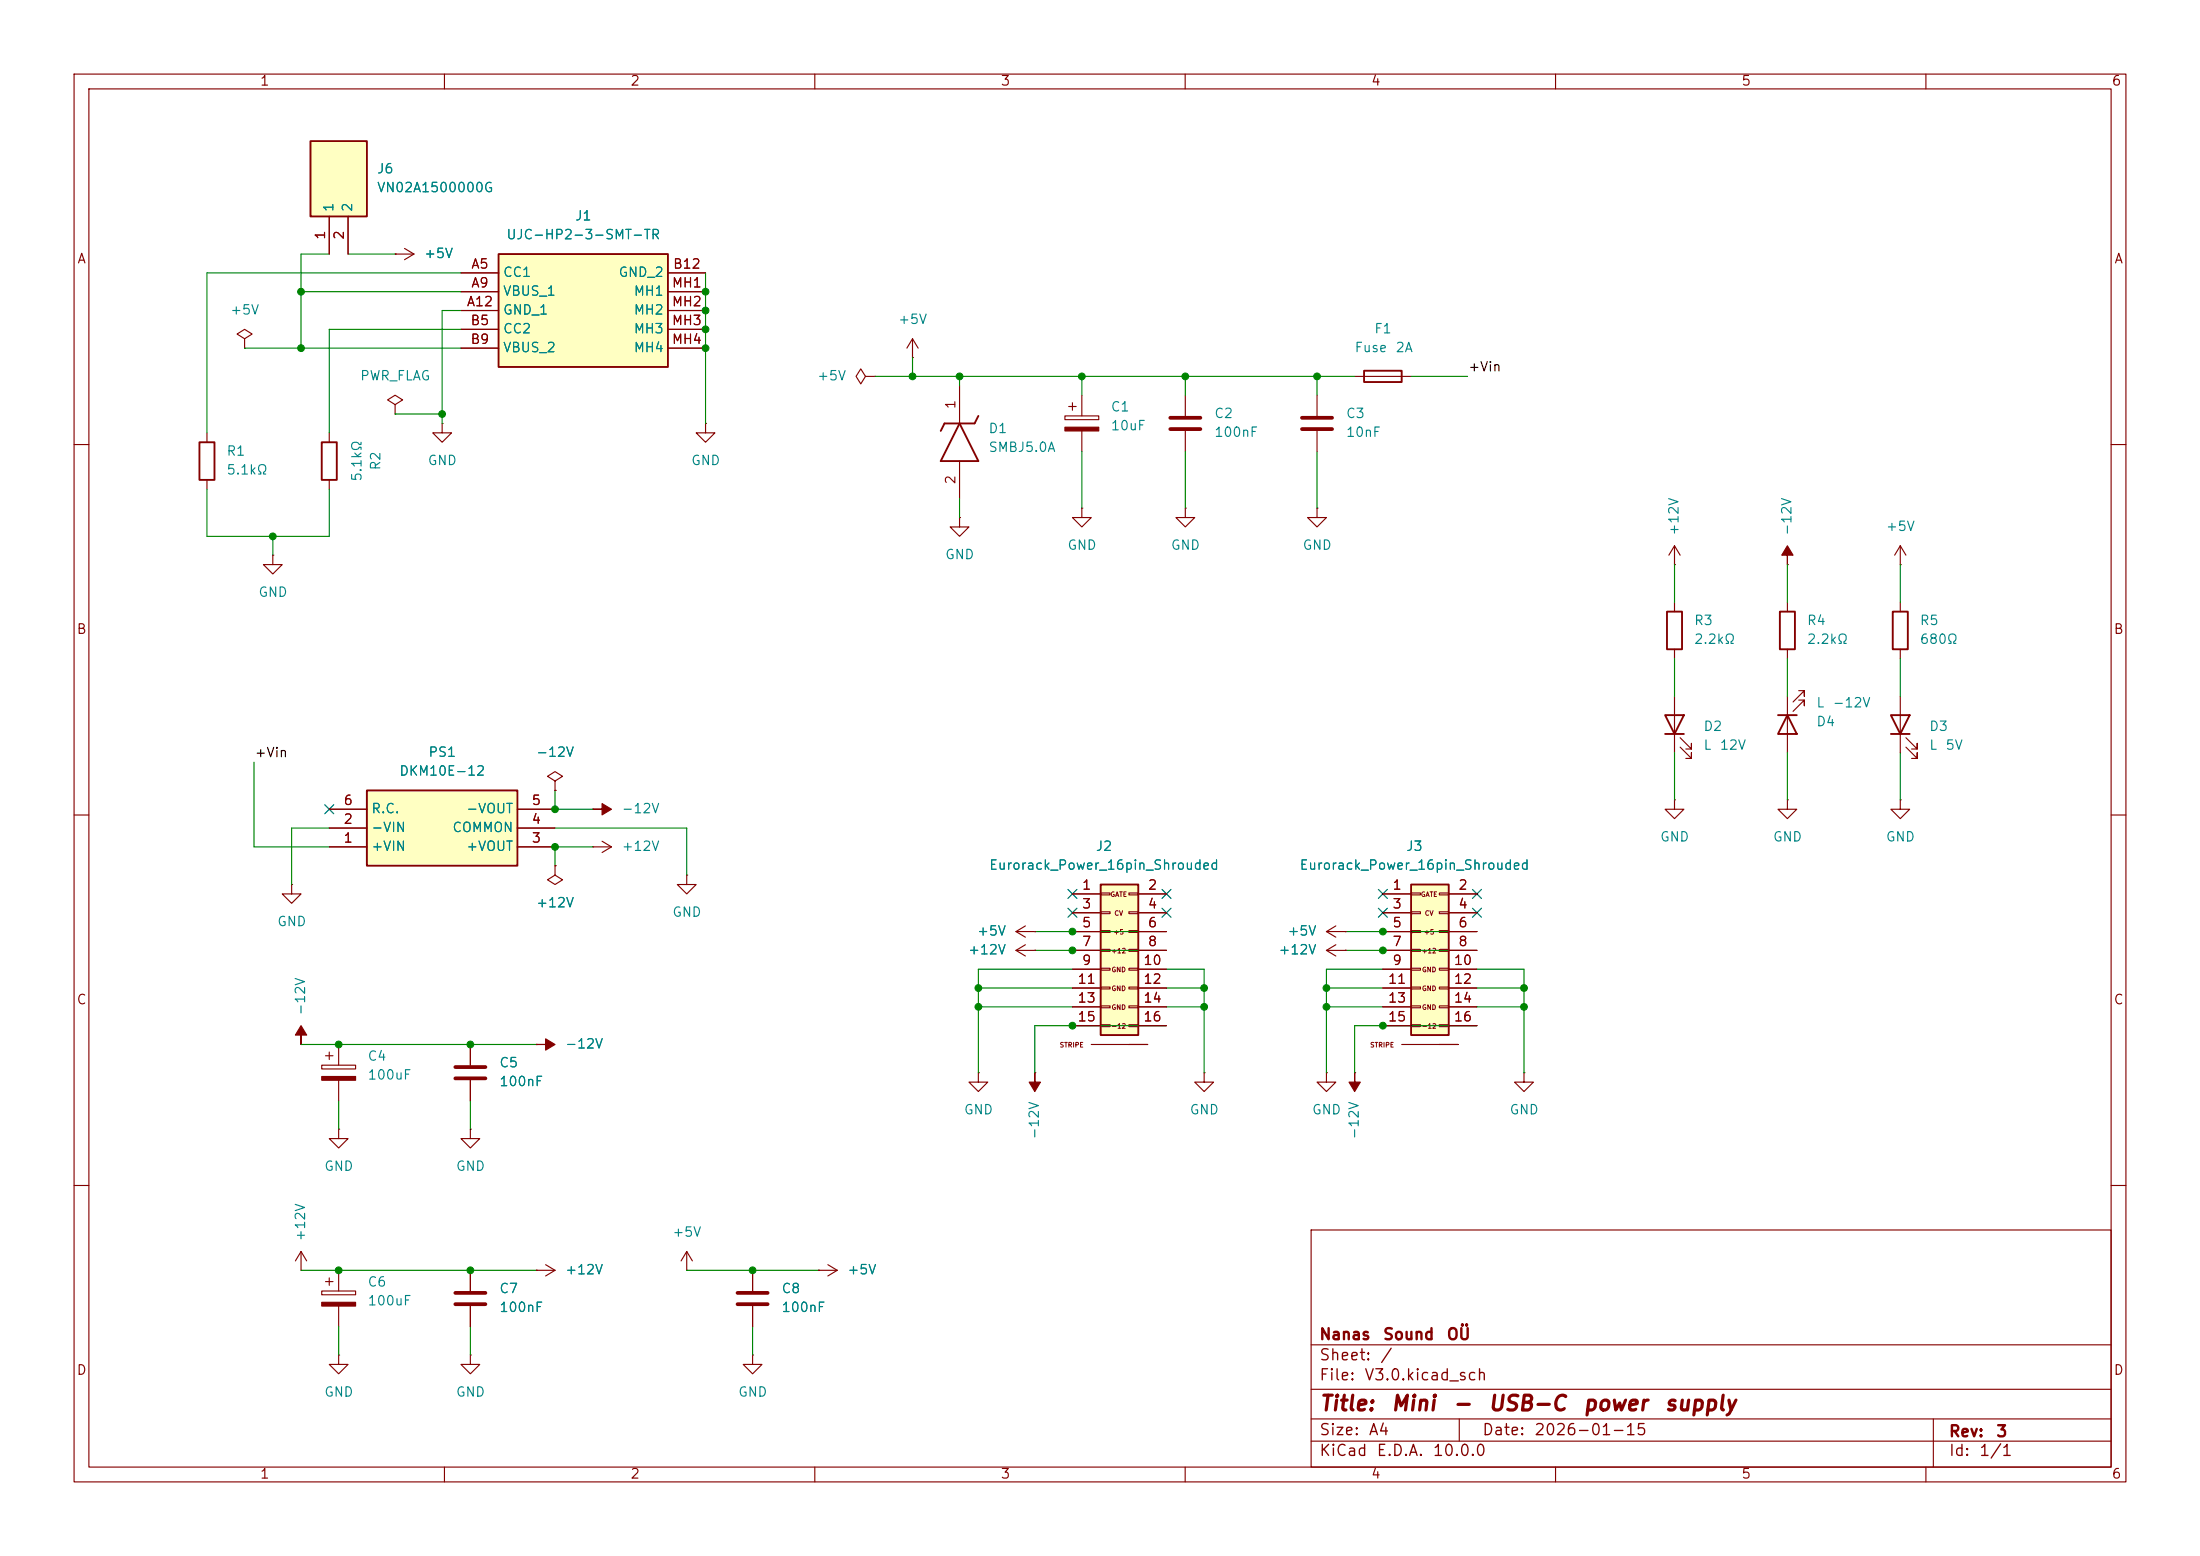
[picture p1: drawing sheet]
<svg xmlns="http://www.w3.org/2000/svg" width="297mm" height="210mm" viewBox="0 0 297 210" stroke-linecap="round" stroke-linejoin="round" font-family="sans-serif">
<g fill="none" stroke="#840000" stroke-width=".15">
<path d="M10 10h277v190h-277zM12 12h273v186h-273zM60 10v2M110 10v2M160 10v2M210 10v2M260 10v2M10 60h2M226.1 76.2h.1M226.1 73.7v2.5M226.1 73.7l.7 1.2M226.1 73.7l-.8 1.2"/>
<path d="M241.3 76.2h.1M285 60h2M226.1 81.3v1.3M226.1 87.6v1.3M226.1 94v7.6M226.8 99.6l1.5 1.5v-.8v.8h-.7M241.3 81.3v1.3M241.3 87.6v1.3M241.3 94v7.6M242.8 93.2h.8v.8v-.8l-1.5 1.5M242.8 94.5h.8v.8v-.8l-1.5 1.5M256.5 81.3v1.3"/>
<path d="M256.5 87.6v1.3M256.5 94v7.6M257.3 99.6l1.5 1.5v-.8v.8h-.7M10 110h2M80 109.2h.1M226.1 108v1.2h1.2l-1.2 1.3-1.3-1.3h1.3M226.1 108h.1M226.8 100.8l1.5 1.6v-.8v.8h-.7M241.3 108v1.2h1.3l-1.3 1.3-1.3-1.3h1.3M241.3 108h.1M256.5 108v1.2h1.3l-1.3 1.3-1.2-1.3h1.2M256.5 108h.1"/>
<path d="M257.3 100.8l1.5 1.6v-.8v.8h-.7M285 110h2M40.6 141h.1M43.4 143.8h4.6v.5h-4.6zM43.9 142.5h1.1M44.4 142v1M45.7 152.4v1.3h1.3l-1.3 1.2-1.3-1.2h1.3M45.7 152.4h.1M45.7 141v2.8M45.7 145.8v2.8M63.5 152.4v1.3h1.3l-1.3 1.2-1.3-1.2h1.3M63.5 152.4h.1"/>
<path d="M63.5 141v2.8M63.5 145.8v2.8M72.4 141h.1M132.1 144.8v1.3h1.2l-1.2 1.2-1.3-1.2h1.3M132.1 144.8h.1M139.7 144.8h.1M10 160h2M40.6 171.5h.1M40.6 168.9l.8 1.3M40.6 168.9l-.7 1.3M40.6 168.9v2.6M43.4 174.2h4.6v.6h-4.6z"/>
<path d="M43.9 173h1.1M44.4 172.5v1M45.7 171.5v2.7M45.7 176.3v2.8M63.5 171.5v2.7M63.5 176.3v2.8M72.4 171.5h.1M72.4 171.5h2.5M73.7 170.7l1.2 .8M74.9 171.5l-1.2 .7M92.7 171.5h.1M92.7 168.9l-.8 1.3"/>
<path d="M92.7 168.9l.8 1.3M92.7 168.9v2.6M101.6 171.5v2.7M101.6 176.3v2.8M110.5 171.5h.1M110.5 171.5h2.5M111.8 170.7l1.2 .8M113 171.5l-1.2 .7M177 166h108v32h-108zM285 160h2M45.7 182.9v1.3h1.3l-1.3 1.2-1.3-1.2h1.3M45.7 182.9h.1"/>
<path d="M60 198v2M63.5 182.9v1.3h1.3l-1.3 1.2-1.3-1.2h1.3M63.5 182.9h.1M101.6 182.9v1.3h1.3l-1.3 1.2-1.3-1.2h1.3M101.6 182.9h.1M110 198v2M160 198v2M177 194.5h108M177 191.5h108M177 187.5h108M177 181.5h108M197 191.5v3"/>
<path d="M210 198v2M260 198v2M261 191.5v6.5"/>
</g>
<g fill="#840000" stroke="#840000" stroke-width=".15">
<path d="M80 109.2h1.3v-.7l1.2 .7-1.2 .8v-.8z"/>
<path d="M40.6 138.4l.8 1.3h-.8v1.3v-1.3h-.7z"/>
<path d="M43.4 145.3h4.6v.5h-4.6z"/>
<path d="M241.3 73.7l.8 1.2h-.8v1.3v-1.3h-.8z"/>
<path d="M43.4 175.8h4.6v.5h-4.6z"/>
<path d="M72.4 141h1.3v-.8l1.2 .8-1.2 .7v-.7z"/>
<path d="M139.7 144.8v1.3h.8l-.8 1.2-.8-1.2h.8z"/>
</g>
<path d="M224.8 96.5h2.5l-1.2 2.6zM224.8 99.1h2.5M225 82.6h2.1v5h-2.1zM240 96.5h2.6M240.3 82.6h2v5h-2zM241.3 96.5l1.3 2.6h-2.6zM255.3 96.5h2.5l-1.3 2.6zM255.3 99.1h2.5M255.5 82.6h2.1v5h-2.1z" fill="none" stroke="#840000" stroke-width=".25"/>
<path d="M61.5 144h4M61.5 145.5h4M61.5 174.5h4M61.5 176h4M99.6 174.5h4M99.6 176h4" fill="none" stroke="#840000" stroke-width=".51"/>
<path d="M148.6 119.4h5.1v20.3h-5.1z" fill="#ffffc2"/>
<g fill="none" stroke="#840000" stroke-width=".15">
<path d="M137.2 125.7h2.5M137.2 128.3h2.5M137.2 125.7l1.2 .8M137.2 128.3l1.2 .7M138.4 125l-1.2 .7M138.4 127.5l-1.2 .8M139.7 125.7h.1M139.7 128.3h.1M144.8 120.7h3.8M144.8 123.2h3.8M144.8 125.7h3.8M144.8 128.3h3.8"/>
<path d="M144.8 130.8h3.8M144.8 133.4h3.8M144.8 135.9h3.8M144.8 138.4h3.8M148.6 120.5h1.3v.3h-1.3zM148.6 123.1h1.3v.2h-1.3zM148.6 125.6h1.3v.3h-1.3zM148.6 128.1h1.3v.3h-1.3zM148.6 130.7h1.3v.2h-1.3zM148.6 133.2h1.3v.3h-1.3zM148.6 135.8h1.3v.2h-1.3zM148.6 138.3h1.3v.3h-1.3z"/>
<path d="M152.4 120.5h1.3v.3h-1.3zM152.4 123.1h1.3v.2h-1.3zM152.4 125.6h1.3v.3h-1.3zM152.4 128.1h1.3v.3h-1.3zM152.4 130.7h1.3v.2h-1.3zM152.4 133.2h1.3v.3h-1.3zM152.4 135.8h1.3v.2h-1.3zM152.4 138.3h1.3v.3h-1.3zM153.7 120.7h3.8M153.7 123.2h3.8M153.7 125.7h3.8M153.7 128.3h3.8"/>
<path d="M153.7 130.8h3.8M153.7 133.4h3.8M153.7 135.9h3.8M153.7 138.4h3.8M147.3 141h7.6h-2.5M162.6 144.8v1.3h1.2l-1.2 1.2-1.3-1.2h1.3M162.6 144.8h.1"/>
</g>
<path d="M148.6 119.4h5.1v20.3h-5.1z" fill="none" stroke="#840000" stroke-width=".25"/>
<path d="M41.9 19.1h7.6v10.1h-7.6z" fill="#ffffc2"/>
<path d="M41.9 19.1h7.6v10.1h-7.6zM26.9 59.7h2.1v5.1h-2.1zM43.4 59.7h2.1v5.1h-2.1zM184.1 50h5.1v1.6h-5.1z" fill="none" stroke="#840000" stroke-width=".25"/>
<g fill="none" stroke="#840000" stroke-width=".15">
<path d="M44.4 29.2v5.1M47 29.2v5.1M53.3 34.3h.1M53.3 34.3h2.6M54.6 33.5l1.3 .8M55.9 34.3l-1.3 .8M27.9 58.4v1.3M33 45.7l1-.6-1-.6-1 .6 1 .6v1.3M33 47h.1M44.4 58.4v1.3M53.3 54.6l1.1-.6-1.1-.7-1 .7 1 .6v1.3M53.3 55.9h.1"/>
<path d="M59.7 57.2v1.2h1.3l-1.3 1.3-1.3-1.3h1.3M59.7 57.2h.1M116.8 50.8l-.6-1-.6 1 .6 1 .6-1h1.3M118.1 50.8h.1M123.2 48.3h.1M123.2 45.7l-.8 1.3M123.2 45.7l.8 1.3M123.2 45.7v2.6M143.8 56.1h4.5v.5h-4.5zM144.3 54.9h1M144.8 54.4v1M146 53.3v2.8"/>
<path d="M146 58.2v2.8M160 53.3v2.8M160 58.2v2.8M177.8 53.3v2.8M177.8 58.2v2.8M182.9 50.8h7.6M27.9 64.8v1.2M44.4 64.8v1.2"/>
</g>
<path d="M143.8 57.7h4.5v.5h-4.5z" fill="#840000" stroke="#840000" stroke-width=".15"/>
<path d="M158 56.4h4.1M158 57.9h4.1M175.8 56.4h4M175.8 57.9h4" fill="none" stroke="#840000" stroke-width=".51"/>
<path d="M67.3 34.3h22.9v15.2h-22.9z" fill="#ffffc2"/>
<path d="M67.3 34.3h22.9v15.2h-22.9z" fill="none" stroke="#840000" stroke-width=".25"/>
<g fill="none" stroke="#840000" stroke-width=".15">
<path d="M62.2 36.8h5.1M62.2 39.4h5.1M90.2 36.8h5M90.2 39.4h5M62.2 41.9h5.1M62.2 44.5h5.1M62.2 47h5.1M90.2 41.9h5M90.2 44.5h5M90.2 47h5M95.2 57.2v1.2h1.3l-1.3 1.3-1.2-1.3h1.2M95.2 57.2h.1"/>
<path d="M160 68.6v1.3h1.3l-1.3 1.2-1.3-1.2h1.3M160 68.6h.1M177.8 68.6v1.3h1.3l-1.3 1.2-1.3-1.2h1.3M177.8 68.6h.1"/>
</g>
<path d="M190.5 119.4h5.1v20.3h-5.1z" fill="#ffffc2"/>
<g fill="none" stroke="#840000" stroke-width=".15">
<path d="M129.5 52.1v5.1M36.8 74.9v1.3h1.3l-1.3 1.3-1.2-1.3h1.2M36.8 74.9h.1M129.5 69.9v1.2h1.3l-1.3 1.3-1.2-1.3h1.2M129.5 69.9h.1M129.5 62.2v5.1M146 68.6v1.3h1.3l-1.3 1.2-1.2-1.2h1.2M146 68.6h.1M256.5 76.2h.1M256.5 73.7l-.7 1.2M256.5 73.7l.8 1.2M256.5 73.7v2.5"/>
<path d="M179.1 125.7h2.5M179.1 128.3h2.5M179.1 125.7l1.2 .8M179.1 128.3l1.2 .7M180.3 125l-1.2 .7M180.3 127.5l-1.2 .8M181.6 125.7h.1M181.6 128.3h.1M186.7 120.7h3.8M186.7 123.2h3.8M186.7 125.7h3.8M186.7 128.3h3.8"/>
<path d="M186.7 130.8h3.8M186.7 133.4h3.8M186.7 135.9h3.8M186.7 138.4h3.8M190.5 120.5h1.3v.3h-1.3zM190.5 123.1h1.3v.2h-1.3zM190.5 125.6h1.3v.3h-1.3zM190.5 128.1h1.3v.3h-1.3zM190.5 130.7h1.3v.2h-1.3zM190.5 133.2h1.3v.3h-1.3zM190.5 135.8h1.3v.2h-1.3zM190.5 138.3h1.3v.3h-1.3z"/>
<path d="M194.3 120.5h1.3v.3h-1.3zM194.3 123.1h1.3v.2h-1.3zM194.3 125.6h1.3v.3h-1.3zM194.3 128.1h1.3v.3h-1.3zM194.3 130.7h1.3v.2h-1.3zM194.3 133.2h1.3v.3h-1.3zM194.3 135.8h1.3v.2h-1.3zM194.3 138.3h1.3v.3h-1.3zM195.6 120.7h3.8M195.6 123.2h3.8M195.6 125.7h3.8M195.6 128.3h3.8"/>
<path d="M195.6 130.8h3.8M195.6 133.4h3.8M195.6 135.9h3.8M195.6 138.4h3.8M179.1 144.8v1.3h1.2l-1.2 1.2-1.3-1.2h1.3M179.1 144.8h.1M182.9 144.8h.1M189.2 141h7.6h-2.5M205.7 144.8v1.3h1.3l-1.3 1.2-1.2-1.2h1.2M205.7 144.8h.1"/>
</g>
<path d="M129.5 57.2l2.6 5h-5.1zM132.1 56.1l-.5 1.1h-4.1l-.5 1M190.5 119.4h5.1v20.3h-5.1z" fill="none" stroke="#840000" stroke-width=".25"/>
<path d="M182.9 144.8v1.3h.7l-.7 1.2-.8-1.2h.8z" fill="#840000" stroke="#840000" stroke-width=".15"/>
<path d="M49.5 106.7h20.3v10.1h-20.3z" fill="#ffffc2"/>
<path d="M49.5 106.7h20.3v10.1h-20.3z" fill="none" stroke="#840000" stroke-width=".25"/>
<g fill="none" stroke="#840000" stroke-width=".15">
<path d="M44.4 29.2v5.1M47 29.2v5.1M53.3 34.3h.1M62.2 36.8h5.1M62.2 39.4h5.1M90.2 36.8h5M90.2 39.4h5M62.2 41.9h5.1M62.2 44.5h5.1M62.2 47h5.1M90.2 41.9h5M90.2 44.5h5"/>
<path d="M90.2 47h5M39.4 119.4v1.3h1.2l-1.2 1.2-1.3-1.2h1.3M39.4 119.4h.1M44.4 114.3h5.1M44.4 111.8h5.1M44.4 109.2h5.1M69.8 114.3h5.1M69.8 111.8h5.1M69.8 109.2h5.1M74.9 105.4l1-.6-1-.7-1 .7 1 .6v1.3M74.9 106.7h.1M74.9 116.8v1.3l1 .6-1 .7-1-.7 1-.6"/>
<path d="M74.9 116.8h.1M80 114.3h.1M80 114.3h2.5M81.3 113.5l1.2 .8M82.5 114.3l-1.2 .8M92.7 118.1v1.3h1.3l-1.3 1.3-1.3-1.3h1.3M92.7 118.1h.1M139.7 128.3h.1M139.7 125.7h.1M144.8 120.7h3.8M144.8 123.2h3.8M144.8 125.7h3.8"/>
<path d="M144.8 128.3h3.8M144.8 130.8h3.8M144.8 133.4h3.8M144.8 135.9h3.8M144.8 138.4h3.8M153.7 120.7h3.8M153.7 123.2h3.8M153.7 125.7h3.8M153.7 128.3h3.8M153.7 130.8h3.8M153.7 133.4h3.8M153.7 135.9h3.8"/>
<path d="M153.7 138.4h3.8M181.6 128.3h.1M181.6 125.7h.1M186.7 120.7h3.8M186.7 123.2h3.8M186.7 125.7h3.8M186.7 128.3h3.8M186.7 130.8h3.8M186.7 133.4h3.8M186.7 135.9h3.8M186.7 138.4h3.8M195.6 120.7h3.8"/>
<path d="M195.6 123.2h3.8M195.6 125.7h3.8M195.6 128.3h3.8M195.6 130.8h3.8M195.6 133.4h3.8M195.6 135.9h3.8M195.6 138.4h3.8M63.5 141v2.8M63.5 145.8v2.8M72.4 141h.1M63.5 171.5v2.7M63.5 176.3v2.8"/>
<path d="M72.4 171.5h.1M101.6 171.5v2.7M101.6 176.3v2.8M110.5 171.5h.1"/>
</g>
<g fill="none" stroke="#008400" stroke-width=".15">
<path d="M40.6 39.4h21.6M44.4 34.3h-3.8v12.7M47 34.3h6.3M62.2 36.8h-34.3v21.6M95.2 36.8v20.4M33 47h29.2M53.3 55.9h6.4M62.2 41.9h-2.5v15.3M62.2 44.5h-17.8v13.9M118.1 50.8h64.8M123.2 48.3v2.5M129.5 50.8v1.3"/>
<path d="M146 50.8v2.5M160 50.8v2.5M177.8 50.8v2.5M190.5 50.8h7.6M27.9 66v6.4h16.5v-6.4M36.8 72.4v2.5M129.5 67.3v2.6M146 61v7.6M160 61v7.6M177.8 61v7.6M226.1 76.2v5.1M241.3 76.2v5.1"/>
<path d="M256.5 76.2v5.1M226.1 88.9v5.1M241.3 88.9v5.1M256.5 88.9v5.1M34.3 102.9v11.4h10.1M44.4 111.8h-5v7.6M74.9 111.8h17.8v6.3M74.9 106.7v2.5h5.1M80 114.3h-5.1v2.5M226.1 101.6v6.4M241.3 101.6v6.4M256.5 101.6v6.4"/>
<path d="M132.1 133.4h12.7M132.1 135.9h12.7M139.7 125.7h17.8M139.7 128.3h17.8M144.8 130.8h-12.7v14M157.5 130.8h5.1v14M157.5 133.4h5.1M157.5 135.9h5.1M157.5 138.4h-17.8v6.4M179.1 133.4h7.6M179.1 135.9h7.6M181.6 125.7h17.8"/>
<path d="M181.6 128.3h17.8M186.7 130.8h-7.6v14M199.4 138.4h-16.5v6.4M199.4 130.8h6.3v14M199.4 133.4h6.3M199.4 135.9h6.3M40.6 141h31.8M45.7 148.6v3.8M63.5 148.6v3.8M40.6 171.5h31.8M45.7 179.1v3.8M63.5 179.1v3.8"/>
<path d="M92.7 171.5h17.8M101.6 179.1v3.8"/>
</g>
<g fill="none" stroke="#000084" stroke-width=".15">
<path d="M43.8 108.6l1.3 1.2M45.1 108.6l-1.3 1.2M144.2 120l1.2 1.3M144.2 122.6l1.2 1.2M145.4 120l-1.2 1.3M145.4 122.6l-1.2 1.2M156.9 122.6l1.2 1.2M156.9 120l1.2 1.3M158.1 122.6l-1.2 1.2M158.1 120l-1.2 1.3M186.1 122.6l1.2 1.2M186.1 120l1.2 1.3"/>
<path d="M187.3 122.6l-1.2 1.2M187.3 120l-1.2 1.3M198.8 120l1.2 1.3M198.8 122.6l1.2 1.2M200 120l-1.2 1.3M200 122.6l-1.2 1.2"/>
</g>
<g fill="#008400" stroke="#008400" stroke-width=".14">
<circle cx="101.6" cy="171.5" r=".46"/>
<circle cx="45.7" cy="141" r=".46"/>
<circle cx="63.5" cy="171.5" r=".46"/>
<circle cx="45.7" cy="171.5" r=".46"/>
<circle cx="63.5" cy="141" r=".46"/>
<circle cx="95.2" cy="39.4" r=".46"/>
<circle cx="95.2" cy="41.9" r=".46"/>
<circle cx="95.2" cy="44.5" r=".46"/>
<circle cx="160" cy="50.8" r=".46"/>
<circle cx="177.8" cy="50.8" r=".46"/>
<circle cx="123.2" cy="50.8" r=".46"/>
<circle cx="129.5" cy="50.8" r=".46"/>
<circle cx="146" cy="50.8" r=".46"/>
<circle cx="36.8" cy="72.4" r=".46"/>
<circle cx="74.9" cy="109.2" r=".46"/>
<circle cx="74.9" cy="114.3" r=".46"/>
<circle cx="162.6" cy="133.4" r=".46"/>
<circle cx="179.1" cy="133.4" r=".46"/>
<circle cx="179.1" cy="135.9" r=".46"/>
<circle cx="162.6" cy="135.9" r=".46"/>
<circle cx="205.7" cy="133.4" r=".46"/>
<circle cx="186.7" cy="125.7" r=".46"/>
<circle cx="186.7" cy="138.4" r=".46"/>
<circle cx="186.7" cy="128.3" r=".46"/>
<circle cx="205.7" cy="135.9" r=".46"/>
<circle cx="59.7" cy="55.9" r=".46"/>
<circle cx="95.2" cy="47" r=".46"/>
<circle cx="40.6" cy="47" r=".46"/>
<circle cx="40.6" cy="39.4" r=".46"/>
<circle cx="144.8" cy="128.3" r=".46"/>
<circle cx="144.8" cy="125.7" r=".46"/>
<circle cx="132.1" cy="133.4" r=".46"/>
<circle cx="132.1" cy="135.9" r=".46"/>
<circle cx="144.8" cy="138.4" r=".46"/>
</g>
<g font-size="2" fill="#840000">
<text x="178" y="190.9">Title:</text>
<text x="187.7" y="190.9">Mini</text>
<text x="196" y="190.9">-</text>
<text x="200.8" y="190.9">USB-C</text>
<text x="213.6" y="190.9">power</text>
<text x="224.6" y="190.9">supply</text>
</g>
<g font-size="1.5" fill="#840000">
<text x="178" y="184">Sheet:</text>
<text x="178" y="181.2">Nanas</text>
<text x="186.2" y="184">/</text>
<text x="186.6" y="181.2">Sound</text>
<text x="195.2" y="181.2">OÜ</text>
<text x="178" y="186.7">File:</text>
<text x="184.1" y="186.7">V3.0.kicad_sch</text>
<text x="178" y="196.9">KiCad</text>
<text x="178" y="194.1">Size:</text>
<text x="184.7" y="194.1">A4</text>
<text x="185.7" y="196.9">E.D.A.</text>
<text x="193.3" y="196.9">10.0.0</text>
<text x="200" y="194.1">Date:</text>
<text x="207" y="194.1">2026-01-15</text>
<text x="263" y="194.3">Rev:</text>
<text x="263" y="196.9">Id:</text>
<text x="267.1" y="196.9">1/1</text>
<text x="269.4" y="194.3">3</text>
</g>
<g font-size="1.3" fill="#840000">
<text x="35" y="11.9">1</text>
<text x="85" y="11.9">2</text>
<text x="135" y="11.9">3</text>
<text x="185" y="11.9">4</text>
<text x="235" y="11.9">5</text>
<text x="285" y="11.9">6</text>
<text x="10.3" y="35.9">A</text>
<text x="44.2" y="32.5" transform="rotate(-90 44.2 32.5)">1</text>
<text x="46.7" y="32.5" transform="rotate(-90 46.7 32.5)">2</text>
<text x="285.3" y="35.9">A</text>
<text x="62.9" y="41.7">A12</text>
<text x="63.5" y="36.6">A5</text>
<text x="63.5" y="39.1">A9</text>
<text x="90.6" y="39.1">MH1</text>
<text x="90.6" y="41.7">MH2</text>
<text x="90.8" y="36.6">B12</text>
<text x="63.4" y="44.2">B5</text>
<text x="63.4" y="46.7">B9</text>
<text x="90.6" y="44.2">MH3</text>
<text x="90.6" y="46.7">MH4</text>
<text x="129.3" y="55.3" transform="rotate(-90 129.3 55.3)">1</text>
<text x="129.3" y="65.5" transform="rotate(-90 129.3 65.5)">2</text>
<text x="10.3" y="85.9">B</text>
<text x="285.3" y="85.9">B</text>
<text x="46.3" y="111.5">2</text>
<text x="46.3" y="109">6</text>
<text x="71.7" y="111.5">4</text>
<text x="71.7" y="109">5</text>
<text x="46.3" y="114">1</text>
<text x="71.7" y="114">3</text>
<text x="146" y="120.4">1</text>
<text x="146" y="122.9">3</text>
<text x="146" y="125.5">5</text>
<text x="154.9" y="120.4">2</text>
<text x="154.9" y="122.9">4</text>
<text x="154.9" y="125.5">6</text>
<text x="187.9" y="120.4">1</text>
<text x="187.9" y="122.9">3</text>
<text x="187.9" y="125.5">5</text>
<text x="196.8" y="120.4">2</text>
<text x="196.8" y="122.9">4</text>
<text x="196.8" y="125.5">6</text>
<text x="146" y="128">7</text>
<text x="146" y="130.6">9</text>
<text x="154.3" y="130.6">10</text>
<text x="154.9" y="128">8</text>
<text x="187.9" y="128">7</text>
<text x="187.9" y="130.6">9</text>
<text x="196.2" y="130.6">10</text>
<text x="196.8" y="128">8</text>
<text x="10.3" y="135.9">C</text>
<text x="145.4" y="133.1">11</text>
<text x="145.4" y="135.6">13</text>
<text x="154.3" y="133.1">12</text>
<text x="154.3" y="135.6">14</text>
<text x="187.3" y="133.1">11</text>
<text x="187.3" y="135.6">13</text>
<text x="196.2" y="133.1">12</text>
<text x="196.2" y="135.6">14</text>
<text x="285.3" y="135.9">C</text>
<text x="145.4" y="138.2">15</text>
<text x="154.3" y="138.2">16</text>
<text x="187.3" y="138.2">15</text>
<text x="196.2" y="138.2">16</text>
<text x="10.3" y="185.9">D</text>
<text x="285.3" y="185.9">D</text>
<text x="35" y="199.9">1</text>
<text x="85" y="199.9">2</text>
<text x="135" y="199.9">3</text>
<text x="185" y="199.9">4</text>
<text x="235" y="199.9">5</text>
<text x="285" y="199.9">6</text>
</g>
<g font-size="1.3" fill="#008484">
<text x="50.8" y="23.7">J6</text>
<text x="45.3" y="28.7" transform="rotate(-90 45.3 28.7)">1</text>
<text x="47.9" y="28.7" transform="rotate(-90 47.9 28.7)">2</text>
<text x="50.8" y="26.3">VN02A1500000G</text>
<text x="57.2" y="35.2">+5V</text>
<text x="68.3" y="32.6">UJC-HP2-3-SMT-TR</text>
<text x="77.5" y="30.1">J1</text>
<text x="67.8" y="37.7">CC1</text>
<text x="67.8" y="40.2">VBUS_1</text>
<text x="83.4" y="37.7">GND_2</text>
<text x="85.5" y="40.2">MH1</text>
<text x="31" y="42.8">+5V</text>
<text x="67.8" y="42.8">GND_1</text>
<text x="67.8" y="45.3">CC2</text>
<text x="67.8" y="47.9">VBUS_2</text>
<text x="85.5" y="42.8">MH2</text>
<text x="85.5" y="45.3">MH3</text>
<text x="85.5" y="47.9">MH4</text>
<text x="121.2" y="44">+5V</text>
<text x="182.8" y="47.9">Fuse</text>
<text x="185.4" y="45.3">F1</text>
<text x="188.3" y="47.9">2A</text>
<text x="48.5" y="51.7">PWR_FLAG</text>
<text x="110.2" y="51.7">+5V</text>
<text x="133.4" y="58.8">D1</text>
<text x="149.9" y="55.9">C1</text>
<text x="149.9" y="58.4">10uF</text>
<text x="163.8" y="56.7">C2</text>
<text x="163.8" y="59.3">100nF</text>
<text x="181.6" y="56.7">C3</text>
<text x="181.6" y="59.3">10nF</text>
<text x="30.5" y="61.8">R1</text>
<text x="30.5" y="64.4">5.1kΩ</text>
<text x="49.1" y="65.1" transform="rotate(-90 49.1 65.1)">5.1kΩ</text>
<text x="51.7" y="63.6" transform="rotate(-90 51.7 63.6)">R2</text>
<text x="57.7" y="63.1">GND</text>
<text x="93.2" y="63.1">GND</text>
<text x="133.4" y="61.3">SMBJ5.0A</text>
<text x="254.5" y="72">+5V</text>
<text x="127.5" y="75.8">GND</text>
<text x="144" y="74.5">GND</text>
<text x="158" y="74.5">GND</text>
<text x="175.8" y="74.5">GND</text>
<text x="226.9" y="72.4" transform="rotate(-90 226.9 72.4)">+12V</text>
<text x="242.2" y="72.4" transform="rotate(-90 242.2 72.4)">-12V</text>
<text x="34.8" y="80.9">GND</text>
<text x="228.6" y="84.7">R3</text>
<text x="228.6" y="87.2">2.2kΩ</text>
<text x="243.8" y="84.7">R4</text>
<text x="243.8" y="87.2">2.2kΩ</text>
<text x="259.1" y="84.7">R5</text>
<text x="259.1" y="87.2">680Ω</text>
<text x="245.1" y="95.8">L</text>
<text x="247.3" y="95.8">-12V</text>
<text x="229.9" y="99">D2</text>
<text x="229.9" y="101.5">L</text>
<text x="232.1" y="101.5">12V</text>
<text x="245.1" y="98.3">D4</text>
<text x="260.4" y="99">D3</text>
<text x="260.4" y="101.5">L</text>
<text x="262.6" y="101.5">5V</text>
<text x="53.8" y="105">DKM10E-12</text>
<text x="57.7" y="102.5">PS1</text>
<text x="72.3" y="102.5">-12V</text>
<text x="50" y="112.6">-VIN</text>
<text x="50" y="110.1">R.C.</text>
<text x="61" y="112.6">COMMON</text>
<text x="62.8" y="110.1">-VOUT</text>
<text x="83.8" y="110.1">-12V</text>
<text x="224" y="113.9">GND</text>
<text x="239.3" y="113.9">GND</text>
<text x="254.5" y="113.9">GND</text>
<text x="50" y="115.2">+VIN</text>
<text x="62.8" y="115.2">+VOUT</text>
<text x="83.8" y="115.2">+12V</text>
<text x="133.4" y="117.7">Eurorack_Power_16pin_Shrouded</text>
<text x="147.8" y="115.2">J2</text>
<text x="175.3" y="117.7">Eurorack_Power_16pin_Shrouded</text>
<text x="189.7" y="115.2">J3</text>
<text x="37.3" y="125.3">GND</text>
<text x="72.3" y="122.8">+12V</text>
<text x="90.7" y="124.1">GND</text>
<text x="130.6" y="129.1">+12V</text>
<text x="131.8" y="126.6">+5V</text>
<text x="172.5" y="129.1">+12V</text>
<text x="173.7" y="126.6">+5V</text>
<text x="41.5" y="137.2" transform="rotate(-90 41.5 137.2)">-12V</text>
<text x="49.5" y="143.5">C4</text>
<text x="76.2" y="141.8">-12V</text>
<text x="49.5" y="146">100uF</text>
<text x="67.3" y="144.4">C5</text>
<text x="67.3" y="146.9">100nF</text>
<text x="130" y="150.7">GND</text>
<text x="140.6" y="153.9" transform="rotate(-90 140.6 153.9)">-12V</text>
<text x="160.5" y="150.7">GND</text>
<text x="177" y="150.7">GND</text>
<text x="183.7" y="153.9" transform="rotate(-90 183.7 153.9)">-12V</text>
<text x="203.7" y="150.7">GND</text>
<text x="43.7" y="158.3">GND</text>
<text x="61.5" y="158.3">GND</text>
<text x="41.5" y="167.6" transform="rotate(-90 41.5 167.6)">+12V</text>
<text x="90.7" y="167.2">+5V</text>
<text x="49.5" y="174">C6</text>
<text x="76.2" y="172.3">+12V</text>
<text x="114.3" y="172.3">+5V</text>
<text x="49.5" y="176.5">100uF</text>
<text x="67.3" y="174.9">C7</text>
<text x="67.3" y="177.4">100nF</text>
<text x="105.4" y="174.9">C8</text>
<text x="105.4" y="177.4">100nF</text>
<text x="43.7" y="188.8">GND</text>
<text x="61.5" y="188.8">GND</text>
<text x="99.6" y="188.8">GND</text>
</g>
<g font-size="1.3">
<text x="198.1" y="50.5">+Vin</text>
<text x="34.3" y="102.5">+Vin</text>
</g>
<g font-size=".6" fill="#840000">
<text x="149.8" y="121.2">GATE</text>
<text x="150.4" y="123.7">CV</text>
<text x="191.8" y="121.2">GATE</text>
<text x="192.3" y="123.7">CV</text>
<text x="150" y="128.8">+12</text>
<text x="150" y="131.4">GND</text>
<text x="150.3" y="126.3">+5</text>
<text x="191.9" y="128.8">+12</text>
<text x="191.9" y="131.4">GND</text>
<text x="192.2" y="126.3">+5</text>
<text x="150" y="133.9">GND</text>
<text x="150" y="136.4">GND</text>
<text x="191.9" y="133.9">GND</text>
<text x="191.9" y="136.4">GND</text>
<text x="143" y="141.5">STRIPE</text>
<text x="150" y="139">-12</text>
<text x="184.9" y="141.5">STRIPE</text>
<text x="191.9" y="139">-12</text>
</g>
</svg>
